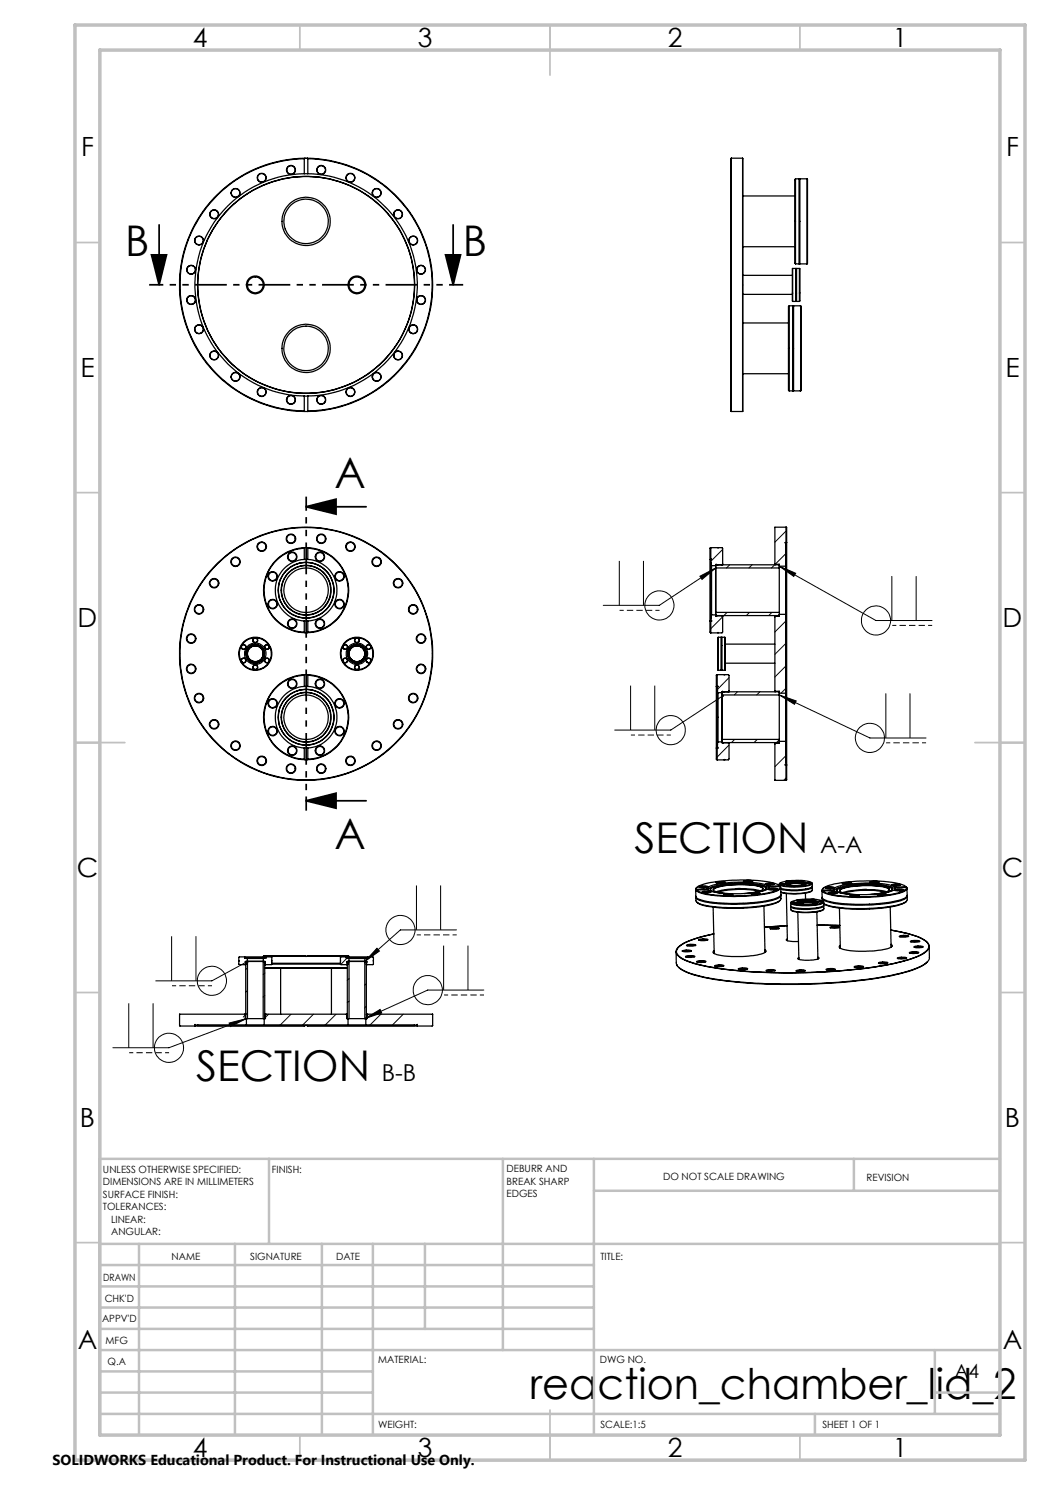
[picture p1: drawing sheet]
<svg xmlns="http://www.w3.org/2000/svg" width="210mm" height="297mm" viewBox="0 0 210 297" stroke-linecap="round" stroke-linejoin="round" font-family="sans-serif">
<g fill="none" stroke="#000" stroke-width=".25">
<path d="M60.9 34.7h.7M60.9 31.7a25.2 25.2 0 0 0-24.9 25.3 25.2 25.2 0 0 0 24.9 25.2M60.9 34.7a22.2 22.2 0 0 0-21.9 22.3 22.2 22.2 0 0 0 21.9 22.2M60.9 31.7v3M61 31.6h.5M61 31.6a25.3 25.3 0 0 0-25.1 25.4 25.3 25.3 0 0 0 25.1 25.3M61 31.6l-.1 .1M61.5 31.6a25.3 25.3 0 0 1 25 25.4 25.3 25.3 0 0 1-25 25.3M61.5 31.6l.1 .1M61.6 31.7a25.2 25.2 0 0 1 24.8 25.3 25.2 25.2 0 0 1-24.8 25.2M61.6 34.7a22.2 22.2 0 0 1 21.9 22.3 22.2 22.2 0 0 1-21.9 22.2M61.6 31.7v3"/>
<path d="M146.3 31.6v50.7M146.3 31.6h2.2M146.3 31.6l-.1 .1v50.5l.1 .1M148.5 31.6v50.7M148.6 39.2h10.4M159.1 35.8v17M159.1 35.8l-.1 .1v16.7l.1 .2M159.1 35.8h.7M159.8 35.8h.2M159.8 35.8v17M160 35.8h1.4M160 35.8v17"/>
<path d="M161.4 35.8v17M161.4 35.8l.1 .1v16.8l-.1 .1M148.6 49.4h10.4M148.6 58.9h9.9M148.6 55.1h9.9M158.5 53.7v6.6M158.5 53.7h.6M159.1 52.8h.7M159.1 53.7h.2M159.1 53.7v6.6M159.3 53.7v6.6M159.3 53.7h.6"/>
<path d="M159.8 52.8h.2M159.9 53.7v6.6M159.9 53.7l.1 .1v6.4l-.1 .1M160 52.8h1.3M161.4 52.8h.1M60.9 79.2h.7M60.9 79.2v3M61.6 79.2v3M148.6 74.8h9.1M148.6 64.6h9.1M157.8 61.2v17M157.8 61.2l-.1 .1v16.7l.1 .2"/>
<path d="M157.8 61.2h.7M157.8 78.2h.7M158.5 61.2h.2M158.5 78.2h.2M158.5 61.2v17M158.5 60.3h.6M158.7 61.2h1.4M158.7 61.2v17M158.7 78.2h1.4M159.1 60.3h.2M159.3 60.3h.6M160.1 78.2h.1"/>
<path d="M160.1 61.2v17M160.1 61.2l.1 .1v16.8l-.1 .1M60.9 82.2l.1 .1M61 82.3h.5M61.6 82.2l-.1 .1M146.3 82.3h2.2M60.9 111.9a6.2 6.2 0 0 0-5.8 6.2 6.2 6.2 0 0 0 5.8 6.1M60.9 109.6a8.4 8.4 0 0 0-8.1 8.4 8.4 8.4 0 0 0 8.1 8.4M60.9 111.9h.7M60.9 109.6v2.3M61 109.5h.5M61 109.5a8.5 8.5 0 0 0-8.3 8.5 8.5 8.5 0 0 0 8.3 8.5"/>
<path d="M61 109.5l-.1 .1M61.5 109.5a8.5 8.5 0 0 1 8.2 8.5 8.5 8.5 0 0 1-8.2 8.5M61.5 109.5l.1 .1M61.6 109.6a8.4 8.4 0 0 1 8 8.4 8.4 8.4 0 0 1-8 8.4M61.6 111.9a6.2 6.2 0 0 1 5.8 6.2 6.2 6.2 0 0 1-5.8 6.1M61.6 109.6v2.3M142 111.9v12.3M142 111.9v-2.3l.1-.1h2.3l.1 .2v3.1M142.1 112.5v11.1M142.1 112.5l.1 .6M142.2 111.9h-.2M142.2 109.5v2.4"/>
<path d="M142.2 111.9h.1l-.2 .6M142.2 113.1h.1M142.2 113.1v9.9M142.3 113.1v9.9M142.3 113.1h.8M143.1 113.1v9.9M143.2 113.1h-.1M143.2 113.6v8.9M143.2 113v.6M143.2 113h12.7M143.2 113.6h12.7M143.3 112.9l-.1 .1"/>
<path d="M143.3 112.9v.1M143.3 112.9l.1 .1M143.4 113h.1M144.4 113h.1M144.5 112.8v.2M144.5 112.8l-.1 .2M155 112.7v.3M155 112.7l.1 .2M155.1 112.9v.1M155.1 112.9h.8v.7M155.9 113.6v8.9M155.9 113.2h1.2"/>
<path d="M157.1 113.2v9.7M157.2 105.4l.1 .1v3M157.2 108.5h.1M157.2 105.4h-2.2v7.3M157.2 105.4v3.1M157.2 108.5h-.2l.2 .5M157.2 109v43.5M157.2 109l-.1 .1v4.1M157.3 108.5v44.5M60.9 137.3a6.2 6.2 0 0 0-5.8 6.2 6.2 6.2 0 0 0 5.8 6.1M60.9 135a8.4 8.4 0 0 0-8.1 8.4 8.4 8.4 0 0 0 8.1 8.4M60.9 137.3h.7"/>
<path d="M60.9 124.2h.7M60.9 124.2v2.2M60.9 135v2.3M60.9 126.4l.1 .1M61 134.9h.5M61 134.9a8.5 8.5 0 0 0-8.3 8.5 8.5 8.5 0 0 0 8.3 8.5M61 126.5h.5M61 134.9l-.1 .1M61.5 134.9a8.5 8.5 0 0 1 8.2 8.5 8.5 8.5 0 0 1-8.2 8.5M61.5 134.9l.1 .1M61.6 135a8.4 8.4 0 0 1 8 8.4 8.4 8.4 0 0 1-8 8.4M61.6 137.3a6.2 6.2 0 0 1 5.8 6.2 6.2 6.2 0 0 1-5.8 6.1"/>
<path d="M61.6 124.2v2.2M61.6 135v2.3M61.6 126.4l-.1 .1M142 124.2h.2M142 124.2v2.2l.2 .2M142.1 123.6l.2 .6h-.1M142.2 124.2v2.4M142.2 123l-.1 .6M142.3 123h-.1M142.3 123h.8M143.1 123h.1M143.2 122.5l.1 .7"/>
<path d="M143.2 123.1h12.7M143.2 122.5h12.7M143.3 137.3v12.3M143.3 137.3v-2.3l.1-.1h2.3l.1 .2v3.1M143.3 123.1v.1M143.4 123.1v.1M143.4 123.2h-.1M143.4 123.2h1M143.4 137.9v11.1M143.4 137.9l.1 .6M143.4 137.3h-.1M143.4 137.3h.2l-.2 .6"/>
<path d="M143.4 134.9v2.4M143.5 138.5h.1M143.5 138.5v9.9M143.6 138.5v9.9M143.6 138.5h.8M143.7 127.5v6.6M143.7 127.5l-.2 .1v6.3l.2 .2M143.7 134.1h.5M143.7 127.5h.5M144.2 134.1h.2M144.2 127.5h.2M144.2 127.5v6.6"/>
<path d="M144.4 138.5v9.9M144.4 127.5v6.6M144.4 134.1h.6M144.4 127.5h.6M144.4 123.2l.1 .1M144.4 123.1v.1M144.4 138.5h.1M144.4 139v8.9M144.4 138.4v.6M144.4 138.4h11.5M144.4 139h11.5M144.5 138.3l-.1 .1"/>
<path d="M144.5 123.3v3.1l-.1 .2h-2.2M144.5 123.1v.2M144.5 138.3v.1M144.5 138.3l.1 .1M144.6 138.4h.1M145 127.5v6.6M145 127.5l.1 .1v6.3l-.1 .2M145.1 128.8h9.9M145.1 132.6h9.9M145.7 138.4h.1M145.8 138.2v.2M145.8 138.2l-.1 .2"/>
<path d="M155 123.1v.3M155 138.1v.3M155 123.4v14.7M155 138.1l.1 .2M155.1 123.1v.2M155.1 138.3v.1M155.1 123.3l-.1 .1M155.1 138.3h.8v.7M155.9 139v8.9M155.9 122.5v.8h-.8M155.9 122.9h1.2M155.9 138.6h1.2"/>
<path d="M157.1 138.6v9.7M157.1 122.9v15.7M60.9 149.6h.7M60.9 149.6v2.2M60.9 151.8l.1 .1M61 151.9h.5M61.6 149.6v2.2M61.6 151.8l-.1 .1M143.3 149.6h.1M143.3 149.6v2.2l.1 .2M143.4 149l.2 .6h-.2M143.4 149.6v2.4"/>
<path d="M143.5 148.4l-.1 .6M143.6 148.4h-.1M143.6 148.4h.8M144.4 148.4h.1M144.4 147.9l.1 .7M144.4 148.5h11.5M144.4 147.9h11.5M144.5 148.5v.1M144.6 148.5v.1M144.6 148.6h-.1M144.6 148.6h1.1M145.7 148.6l.1 .1"/>
<path d="M145.7 148.5v.1M145.8 148.7v3.1l-.1 .2h-2.3M145.8 148.5v.2M155 148.5v.3M155 148.8v7.3h2.2M155.1 148.5v.2M155.1 148.7l-.1 .1M155.9 147.9v.8h-.8M155.9 148.3h1.2M157.1 148.3v4.1l.1 .1M157.2 153h.1M157.2 153v3.1"/>
<path d="M157.2 152.5l-.2 .5h.2M157.3 153v3l-.1 .1M139.2 178v.1M139.2 177.9v.1M139.3 178l-.1 .1M139.4 177.5l-.2 .2v.3M139.7 177.4l.7-.2 1.2 .1-.8 .2zM140.4 178.4l.5-.2 1.3 .2-.8 .2zM141.5 177.8v.1M141.5 177.8l-2.3 .1M141.5 177.4l-1-.1-.7 .2M141.6 177.9l-2.3 .1"/>
<path d="M142.1 178.4l-1-.1-.6 .2M142.9 177.3l-1.4 .6M143.2 176.4l1.4-.1 .5 .2-1.1 .2-.7-.1zM144.7 178.9l.7-.1a1.11 1.11 0 0 1 1.2 .2l-1.5 .1-.4-.1zM145 176.5l-1.1-.1-.6 .2M146.5 179l-1-.1-.7 .1M148.1 177.7h-1M148.7 176.2l.7-.1 1.2 .1-.8 .2h-.9zM150.2 178.7l.7-.2 1.2 .2-.8 .2zM150.5 176.3l-.9-.1-.8 .2M150.8 178.5h.4a2.98 2.98 0 0 0 2-.8 1.42 1.42 0 0 0-1.5-.8 22.7 22.7 0 0 0-9.1 .5l-.5 .4a2.04 2.04 0 0 0 1.7 .8h.7M151.7 178.3a16.2 16.2 0 0 0-8.1 .2"/>
<path d="M152 178.8l-1-.2-.7 .2M152 178.1a19.8 19.8 0 0 0-8.7 .3M152.4 177.1l1.3 .5M152.6 177.8a3.1 3.1 0 0 0-2.6-.8 16.7 16.7 0 0 0-7.1 .7l-.2 .3M152.6 177.7a3.1 3.1 0 0 0-2.4-.8 19.1 19.1 0 0 0-7.2 .7l-.3 .3a1.85 1.85 0 0 0 1.6 .7l2.1 .1M152.6 177.7a3.1 3.1 0 0 1-2.4 .9l-1.3 .1M153 176.8l.7-.2 1.2 .2-.8 .2zM153.2 177.7a1.6 1.6 0 0 0-1.5-.7 21.8 21.8 0 0 0-9.3 .6l-.3 .4M153.6 177.8l.8-.1 1.1 .1-.8 .2zM153.7 177.3a9.6 9.6 0 0 0-4.7-.9 17 17 0 0 0-7.4 1l-.1 .4M153.7 177.3l.1 .1M153.8 177.4a1.56 1.56 0 0 1-1.5 .9 23.9 23.9 0 0 1-10.4-.2l-.3-.2"/>
<path d="M154.8 176.9l-1-.2-.7 .2M155.4 177.9l-1-.1-.6 .1M155.8 176.8v.3M155.9 177.1l.2 .2M155.9 177.2l.2 .3a2.14 2.14 0 0 1-1.8 1 34 34 0 0 1-14.2 .1l-.9-.5M155.9 177.2a10.4 10.4 0 0 0-5-1.1 29.6 29.6 0 0 0-11.2 1.1l-.4 .4-.1 .3M155.9 177.2l-2.2 .1M156 176.8h1l-.3 .1zM156 176.6a10.1 10.1 0 0 1 6.3-.1v.1a4.1 4.1 0 0 1-2.9 .7h-1.7a2.66 2.66 0 0 1-1.8-.5zM156 176.8h.9M156 177.3v.1a2.33 2.33 0 0 1-1.9 1.1 35.3 35.3 0 0 1-13.9 0l-.9-.5M156 177.3l-2.2 .1"/>
<path d="M156.1 177.5l.1 1.4a1.9 1.9 0 0 1-1.6 1 34.7 34.7 0 0 1-14.3 .1l-.8-.3-.3-.3-.1-1.5M156.2 178.5l2 .3 2.9-.2M156.2 179a1.26 1.26 0 0 1-1.3 .9 32.9 32.9 0 0 1-14.9 .2l-.7-.4-.1-.4M156.2 179.1a1.23 1.23 0 0 1-1.3 1.5 34.1 34.1 0 0 1-14.9 .2l-.8-.5v-.9M157 176.7a6.3 6.3 0 0 1 4.2-.1h.1a5.7 5.7 0 0 1-4.3 .1zM157.1 176.3l.9-.1a.56 .56 0 0 1-.8 .2zM157.1 176.4h.9M157.3 178.7l.2 9.4M157.5 176.9h.1M157.5 176.9v.1M157.6 176.7l-.5 .1M157.6 177.2l.8-.1 .1 .1z"/>
<path d="M158.5 177.2h-.9M159.7 176.2l1-.1a.56 .56 0 0 1-.8 .2zM159.8 176.2h.9M160.3 177.1l.9-.1-.5 .2zM160.7 176.6l.5 .2M160.7 176.9a4.6 4.6 0 0 0-3.1 .1M160.8 176.9a.88 .88 0 0 0-1-.3l-1.5 .1-.8 .2M160.9 176.9l.1-.1a1.44 1.44 0 0 0-1.4-.3h-1a1.34 1.34 0 0 0-1.3 .4M160.9 176.8a5.3 5.3 0 0 0-3.6 .1M161.1 178.6v1.2M161.2 177.1h-.9M161.3 176.6h1l-.3 .1z"/>
<path d="M162 179.9h.9a.56 .56 0 0 1-.7 .1zM162.1 180h.8M162.2 176.6h-.8M162.3 176.5l.1 .1a1.19 1.19 0 0 1-1.3 .6l-1.6 .2h-1.7a2.64 2.64 0 0 1-1.9-.5l.1-.3M162.4 176.7l.1 .6a3.3 3.3 0 0 1-2.6 .6l-1.7 .1-2.1-.3M162.4 177.4h.1a2.82 2.82 0 0 1-2.4 .7h-1.7l-2.3-.3M162.4 178.1l-.3 .3-1 .2M162.5 177.4v.6a4.1 4.1 0 0 1-3 .7h-1.7l-1.6-.3M164.4 178.2l.1 .1M164.4 179.6v.6M164.5 178l-.1 .2M164.6 178.2l-.1 .1"/>
<path d="M164.6 177.7l-.2 .5M165 177.5l.7-.1 1.2 .1-.8 .2a.94 .94 0 0 1-1.1-.2zM165.6 178.6l.7-.2 1.2 .1-.8 .2zM166.7 178l.1 .1M166.7 178h-2.2M166.8 177.6l-1.1-.1-.6 .2M167.4 178.6l-1-.1-.7 .2M167.9 178.1a1.85 1.85 0 0 0 1.6 .6l2.2 .2M167.9 178.1a2.28 2.28 0 0 1 2-.8 18.7 18.7 0 0 1 7.6 .2l.4 .4a1.77 1.77 0 0 1-1.5 .7l-2.3 .3M167.9 178.1h.1M168.1 177.4l-1.1 .5-.2 .2M168.5 176.7l.7-.2 1.1 .1-.8 .2z"/>
<path d="M170 179.1l.9-.2 .9 .2-.8 .2a.75 .75 0 0 1-1-.2zM170.2 176.7l-1-.1-.6 .2M171.7 179.2l-1-.1-.6 .1M173.3 177.9h-.9M174 176.4l.7-.2a1.19 1.19 0 0 1 1.1 .3l-.6 .1a1.43 1.43 0 0 1-1.2-.2zM175.5 178.9l.7-.2 1.1 .2-.8 .2-.8-.1zM175.7 176.5l-.8-.1-.8 .1M176.1 178.7a4.1 4.1 0 0 0 2.4-.8v-.1a4.1 4.1 0 0 0-2.9-.9 21.7 21.7 0 0 0-7.8 .7 .43 .43 0 0 0-.5 .4 .43 .43 0 0 0 .4 .4l2.1 .5M177 178.5a16.3 16.3 0 0 0-8.1 .1M177.2 179l-.8-.2-.8 .2M177.3 178.4a19.1 19.1 0 0 0-8.8 .1M177.6 177.3l1.4 .5"/>
<path d="M177.8 177.9a1.99 1.99 0 0 0-1.7-.6 18.1 18.1 0 0 0-7.9 .6l-.2 .2M178.3 177l.7-.2 1.2 .1-.9 .3-.8-.1zM178.4 177.9a1.6 1.6 0 0 0-1.5-.7 22.4 22.4 0 0 0-9 .5l-.5 .4M178.9 178l.7-.2 1.2 .2-.8 .2zM179 177.4a9.1 9.1 0 0 0-4.7-.8 16.4 16.4 0 0 0-7.4 1l-.2 .4M179 177.4v.3l.1-.1M179.1 177.6l2.2-.1v.1a2.33 2.33 0 0 1-1.9 1 35.3 35.3 0 0 1-13.9 .1l-.9-.5M179.1 177.6a1.56 1.56 0 0 1-1.6 .8 25.1 25.1 0 0 1-10.1 0l-.6-.3-2.2 .1M180.1 177.1l-.9-.2-.8 .2M180.7 178.1l-1.1-.2-.6 .2M181.2 177.3l.1 .2M181.2 177.3l.2 .4a2.14 2.14 0 0 1-1.8 1 34 34 0 0 1-14.3 0l-.8-.4"/>
<path d="M181.2 177.3a10.4 10.4 0 0 0-5.1-1.1 30.4 30.4 0 0 0-10.8 1.1l-.5 .2-.3 .5M181.2 177.3l-2.2 .1M181.4 177.7v1.4a1.9 1.9 0 0 1-1.6 1 35.6 35.6 0 0 1-14.2 .1l-1.1-.6-.1-1.6M181.4 179.2a1.32 1.32 0 0 1-1.2 .9 35.3 35.3 0 0 1-14.6 .3l-.9-.3-.3-.6M181.4 179.2l.1 .7a2 2 0 0 1-1.7 1 34.4 34.4 0 0 1-14.5 .1l-.6-.3M48.9 191.4l-1.1 .1v1.3l1.2 .1M48.9 191.4h4.3M48.9 191.4v.2l.3-.1M49 192.9h.1M49.1 192.4h.1M49.1 192.4v.1M49.1 192.8l-.1 .1"/>
<path d="M49.1 192.3v.1M49.1 192.5h.1M49.1 192.8h.1M49.1 192.3v11.4M49.1 192.3h.4M49.2 191.5h3.7M49.2 191.5l.2 .1M49.4 191.6l.1 .1M49.4 191.6h3.3M49.5 191.7h3.2M49.5 192.3h3.2M49.5 192.3h-.1"/>
<path d="M49.5 191.7v.6M49.5 192.3h3.6v.1M49.5 192.3v11.4M52.7 191.7l-.1 12M52.7 191.6v.1M52.7 191.2h8.3M52.7 191.2l.1-.1h8.1l.1 .1M52.7 191.2v.2M52.9 191.5l-.2 .1M53 192.9h.1M53 193.5h16.5M53 193.7h16.5"/>
<path d="M53 192.4h.1M53 192.5h.1M53 192.3v11.4M53 192.8h.1M53 192.8l.1 .1M53 192.5v.3M53.1 192.4l-.1 .1M53.2 191.4l1.2 .1v1.3M53.2 191.4v.2l-.3-.1M54.4 192.6h13.7M54.4 192.8h13.7M54.4 192.8l-1.3 .1"/>
<path d="M56.1 193.7v9.1M61 191.2h.5M61 191.2h.1M61.4 191.2h.1M61.5 191.2h8.2M61.5 191.2l.1-.1h8l.1 .1M66.3 193.7v9.1M68.1 192.8l1.3 .1M69.3 191.4l-1.2 .1v1.3M69.3 191.4h4.2M69.3 191.4v.2l.2-.1M69.4 192.9h.1"/>
<path d="M69.4 192.4h.1M69.4 192.4l.1 .1M69.5 192.8l-.1 .1M69.5 192.3l-.1 .1M69.5 192.5h.1M69.5 192.3h3.5M69.5 192.8h.1M69.5 192.3v11.4M69.5 191.5h3.7M69.5 191.5l.2 .1M69.7 191.6l.1 .1M69.7 191.6h3.3"/>
<path d="M69.7 191.2v.2M69.8 191.7h3.2M69.8 191.7v12M73 192.3h.4v.1M73 192.3v11.4M73 192.3h-3.3M73 192.3h.1M73 191.7v.6M73 191.6v.1M73.2 191.5l-.2 .1M73.3 192.9h.1M73.3 192.4h.1"/>
<path d="M73.3 192.5h.1M73.3 192.3v11.4M73.3 192.8h.1M73.3 192.8l.1 .1M73.3 192.5v.3M73.4 192.4l-.1 .1M73.5 191.4l1.2 .1v1.3l-1.3 .1M73.5 191.4v.2l-.3-.1M135.2 190.4l.1 2.2 .1 .4M135.4 193v.1M135.6 189.4a14.9 14.9 0 0 1 6.6-2.5l.6-.1-.9 .2a13 13 0 0 0-6.3 2.5 1.22 1.22 0 0 0 .6 2.1 26.1 26.1 0 0 0 9.5 2.3 118.3 118.3 0 0 0 33.1-1.2 17.2 17.2 0 0 0 6.3-2.3 1.2 1.2 0 0 0 .7-1.2 1.2 1.2 0 0 0-.8-1.1 18.9 18.9 0 0 0-6.8-2.1l.9 .2a13.3 13.3 0 0 1 6.4 2.3 1.21 1.21 0 0 1-.5 2 25.1 25.1 0 0 1-9.3 2.8 115.2 115.2 0 0 1-34.1 .1 16.1 16.1 0 0 1-5.6-2 1.21 1.21 0 0 1-.4-2zM136.4 190.2l.8-.2a.94 .94 0 0 1 1.1 .2l-1.4 .2z"/>
<path d="M137.1 191.3l1.3-.2 .6 .2-.7 .2a1.05 1.05 0 0 1-1.2-.2zM137.3 189.1l.6-.2 1.3 .1-.7 .2h-.7zM138.2 190.2l-1.2-.1-.5 .2M138.9 191.4l-1-.2-.7 .2M139.1 189.1l-1-.1-.7 .2M139.3 192.3l.6-.1 1.3 .1-.7 .2a1.11 1.11 0 0 1-1.2-.2zM139.7 188l.8-.2h.9l.2 .2-.7 .1h-.7zM141.1 192.4l-1.2-.1-.5 .1M141.5 188l-1-.1-.7 .2M142.6 181.4l.2 9.3M142.8 190.3v.4M142.9 193.2l.9-.2a.78 .78 0 0 1 .9 .2l-.4 .1z"/>
<path d="M144.7 193.2l-1.2-.1-.5 .1M147.6 193.8l.6-.2 1.3 .1-.9 .3zM149.4 193.8l-1.1-.1-.6 .1M152.8 181.2l.2 9.3M152.9 185.4l4.5-.3zM153 189.9l.2 .3a2.16 2.16 0 0 1-1.7 .8 20.7 20.7 0 0 1-8.6-.3l-.3-.3 .2-.3M153 190.1l.1 .4M153.2 194.1l.8-.2a.94 .94 0 0 1 1 .2l-1.3 .2zM154 185.7l1-.2 .9 .1-.5 .2h-1.3zM155 194.2l-.7-.2-1 .2M155.8 185.7l-1.2-.1-.5 .2M156 180.1a7.1 7.1 0 0 1-4.1 1.3 32 32 0 0 1-11.8-.5l-.8-.5"/>
<path d="M157.5 187.8l-.3 .2a3.9 3.9 0 0 0 2.5 .3M157.5 187.9l-.2 .2M158.3 180.5h.9zM158.3 180.3a10.2 10.2 0 0 1 6.3 0 5 5 0 0 1-3.3 .7h-.9a3.5 3.5 0 0 1-2.2-.5zM158.3 180.6h.9M159.2 194.1l.8-.1 1.1 .1-.5 .2h-.9zM159.3 180.1l1-.1-.5 .2zM159.4 180.4a6.9 6.9 0 0 1 4.1-.1l.1 .1a5.7 5.7 0 0 1-4.3 .1zM159.4 180.1h.9M159.6 182.5l.2 9.4M159.6 180.7a5.7 5.7 0 0 1 3.7-.2 5 5 0 0 0-3.7 .1l.1 .1M159.8 191.7l-.1 .1"/>
<path d="M159.8 180.7h.1M159.8 180.4l-.4 .2M159.9 180.9l.8-.1 .1 .1zM160.8 180.9l-.9 .1M161 194.2l-1.2-.1-.5 .1M162.6 180.8h.9l-.3 .1zM163 180.3l.5 .2M163.1 180.7a4.7 4.7 0 0 0-3.3 0M163.1 180.7a.88 .88 0 0 0-1-.3h-1.5l-.8 .3M163.4 182.3l.2 9.5M163.4 185l4.6 .1zM163.5 180.8l-.9 .1"/>
<path d="M163.6 191.4l.2 .2a4.7 4.7 0 0 1-3.2 .4l-.9-.2-.1-.1 .2-.2M163.6 191.6l.1 .1M163.6 180.3h1zM164.5 180.3l-.8 .1M164.6 180.2l.1 .2a1.19 1.19 0 0 1-1.3 .6 9.6 9.6 0 0 1-5.2-.3l.1-.3M164.7 181.9a5.3 5.3 0 0 1-3.4 .6h-1.2a2.6 2.6 0 0 1-1.9-.5M164.7 180.4v.6a3.3 3.3 0 0 1-2.5 .7h-2.1a2.55 2.55 0 0 1-1.9-.6v-.5M164.7 181.1a2.8 2.8 0 0 1-2.2 .7l-2.2 .1a2.78 2.78 0 0 1-2.1-.6v.6a2.86 2.86 0 0 0 2.3 .5l2.6-.1a2.42 2.42 0 0 0 1.7-.6l-.1-.5M165.2 193.9l.8-.2a.94 .94 0 0 1 1 .2l-1.3 .2zM166 185.5l1-.2 .9 .1-.2 .2-.8 .1-.8-.1zM167 194l-.7-.2-1 .2M167.7 185.5l-1.1-.1-.5 .2"/>
<path d="M167.9 181.6l.2 8M168.1 189.3l-.1 .3M170.8 193.4l.9-.2h.8l.2 .2-.7 .1zM172.6 193.4l-.9-.1-.8 .2M175.8 192.5l1.2-.1 .6 .2-1.4 .2-.5-.2zM177.5 192.6l-1-.1-.7 .2M178 181.4l.2 8M178.2 188.8l.2 .3a1.89 1.89 0 0 1-1.7 .8 20.1 20.1 0 0 1-8.6-.2l-.2-.2v-.2l.2-.2M178.2 189l.1 .4M179.5 191.6l.8-.2a.75 .75 0 0 1 1 .3l-.7 .1a1.11 1.11 0 0 1-1.1-.2zM179.8 187.3l.9-.2h.8l.3 .2-.8 .1zM181.2 191.7l-1.1-.1-.5 .1"/>
<path d="M181.3 180.2a7.1 7.1 0 0 1-4.1 1.3 32 32 0 0 1-11.9-.4l-.6-.3M181.6 187.3l-.9-.1-.7 .2M181.9 190.5l.6-.1 1.3 .1-1 .2h-.7zM182.1 188.2l1.5-.1 .4 .2-.8 .1a.98 .98 0 0 1-1.1-.2zM182.8 189.4l.8-.2a.94 .94 0 0 1 1 .2l-1.4 .1zM183.7 190.6l-1-.1-.7 .1M183.9 188.3l-1-.1-.7 .2M184.5 189.4l-1.1-.1-.5 .2M185.5 192.4a10.9 10.9 0 0 1-5.3 2.3 111.6 111.6 0 0 1-30 2l-6.1-.7a19.5 19.5 0 0 1-8.1-2.3l-.3-.2M185.8 189.3l.1 2.2a2.81 2.81 0 0 1-2.2 2 49 49 0 0 1-13.8 2.7 111 111 0 0 1-28.7-.7 12 12 0 0 1-5.6-2.1l-.2-.4M39.5 205.1h43.4M39.5 205.1l-.5-.2v.3"/>
<path d="M48.9 202.8h.2M48.9 202.8h-13l.1 2.4h3M48.9 202.8l.1 .1M49 202.9h.1M49 202.9v.8h.5M49.3 205h3.5M49.3 205h-9.8v.1M49.3 203.7v1.3M49.5 203.7h3.1M52.8 205h16.8M52.8 203.7v1.3M53 202.9h.1"/>
<path d="M53 202.8h.2M53.1 202.9v.8h-.5M53.2 202.8h16.1M53.2 202.8l-.1 .1M61.1 205.1l-.2 .1h-21.9M61.3 205.1l.3 .1h21.9M69.3 202.8h.2M69.3 202.8l.1 .1M69.4 202.9h.1M69.4 202.9v.8h.4M69.6 205h3.6M69.6 203.7v1.3"/>
<path d="M69.8 203.7h3.2M73.2 203.7v1.3M73.2 205h9.7v.1M73.3 202.9h.1M73.3 202.8h.2M73.4 202.9v.8h-.4M73.5 202.8h13v2.3l-.1 .1h-2.9M73.5 202.8l-.1 .1M82.9 205.1l.6-.2v.3"/>
<circle cx="47.1" cy="38.6" r=".85"/>
<circle cx="47.1" cy="38.6" r=".9"/>
<circle cx="52.3" cy="35.6" r=".84"/>
<circle cx="52.4" cy="35.5" r=".89"/>
<circle cx="58.2" cy="34" r=".89"/>
<circle cx="58.2" cy="34" r=".84"/>
<circle cx="64.2" cy="34" r=".84"/>
<circle cx="64.2" cy="34" r=".89"/>
<circle cx="70.1" cy="35.6" r=".84"/>
<circle cx="70.1" cy="35.5" r=".89"/>
<circle cx="75.3" cy="38.6" r=".9"/>
<circle cx="75.3" cy="38.6" r=".84"/>
<circle cx="38.2" cy="53.9" r=".89"/>
<circle cx="38.2" cy="60" r=".9"/>
<circle cx="38.2" cy="54" r=".84"/>
<circle cx="39.8" cy="48.1" r=".84"/>
<circle cx="39.8" cy="48.1" r=".9"/>
<circle cx="42.8" cy="42.9" r=".84"/>
<circle cx="42.8" cy="42.9" r=".89"/>
<circle cx="51.1" cy="57" r="1.57"/>
<circle cx="51.1" cy="57" r="1.77"/>
<circle cx="61.2" cy="44.3" r="4.4"/>
<circle cx="61.2" cy="57" r="21.7"/>
<circle cx="61.2" cy="44.3" r="4.8"/>
<circle cx="71.4" cy="57" r="1.77"/>
<circle cx="71.4" cy="57" r="1.58"/>
<circle cx="79.6" cy="42.9" r=".9"/>
<circle cx="79.6" cy="42.9" r=".84"/>
<circle cx="82.6" cy="48.1" r=".9"/>
<circle cx="82.7" cy="48.1" r=".84"/>
<circle cx="84.2" cy="54" r=".84"/>
<circle cx="84.2" cy="53.9" r=".88"/>
<circle cx="84.2" cy="60" r=".89"/>
<circle cx="38.2" cy="60" r=".84"/>
<circle cx="39.8" cy="65.8" r=".84"/>
<circle cx="39.8" cy="65.9" r=".9"/>
<circle cx="42.8" cy="71.1" r=".84"/>
<circle cx="42.8" cy="71.1" r=".88"/>
<circle cx="47.1" cy="75.4" r=".85"/>
<circle cx="47.1" cy="75.4" r=".89"/>
<circle cx="52.3" cy="78.4" r=".84"/>
<circle cx="52.4" cy="78.4" r=".88"/>
<circle cx="58.2" cy="80" r=".9"/>
<circle cx="58.2" cy="80" r=".84"/>
<circle cx="61.2" cy="69.7" r="4.4"/>
<circle cx="61.2" cy="69.7" r="4.8"/>
<circle cx="64.2" cy="80" r=".84"/>
<circle cx="64.3" cy="80" r=".9"/>
<circle cx="70.1" cy="78.4" r=".84"/>
<circle cx="70.1" cy="78.4" r=".88"/>
<circle cx="75.3" cy="75.4" r=".89"/>
<circle cx="75.3" cy="75.4" r=".84"/>
<circle cx="79.6" cy="71.1" r=".89"/>
<circle cx="79.6" cy="71.1" r=".84"/>
<circle cx="82.6" cy="65.9" r=".9"/>
<circle cx="82.7" cy="65.8" r=".84"/>
<circle cx="84.2" cy="60" r=".84"/>
<circle cx="42.8" cy="116.6" r=".84"/>
<circle cx="42.8" cy="116.6" r=".94"/>
<circle cx="47.1" cy="112.3" r=".84"/>
<circle cx="47.1" cy="112.4" r=".94"/>
<circle cx="52.4" cy="109.3" r=".95"/>
<circle cx="52.4" cy="109.3" r=".84"/>
<circle cx="54.5" cy="115.3" r=".94"/>
<circle cx="54.5" cy="115.3" r=".84"/>
<circle cx="58.2" cy="107.8" r=".84"/>
<circle cx="58.2" cy="107.8" r=".94"/>
<circle cx="58.4" cy="111.4" r=".94"/>
<circle cx="58.4" cy="111.3" r=".84"/>
<circle cx="61.2" cy="118" r="5"/>
<circle cx="61.2" cy="118.1" r="5.6"/>
<circle cx="61.2" cy="118" r="4.4"/>
<circle cx="61.2" cy="118.1" r="4.9"/>
<circle cx="64" cy="111.4" r=".94"/>
<circle cx="64" cy="111.3" r=".84"/>
<circle cx="64.2" cy="107.8" r=".84"/>
<circle cx="64.3" cy="107.8" r=".94"/>
<circle cx="67.9" cy="115.3" r=".94"/>
<circle cx="67.9" cy="115.3" r=".84"/>
<circle cx="70.1" cy="109.3" r=".95"/>
<circle cx="70.1" cy="109.3" r=".84"/>
<circle cx="75.3" cy="112.3" r=".84"/>
<circle cx="75.3" cy="112.4" r=".94"/>
<circle cx="79.6" cy="116.6" r=".95"/>
<circle cx="79.6" cy="116.6" r=".84"/>
<circle cx="38.2" cy="127.7" r=".96"/>
<circle cx="38.2" cy="133.8" r=".95"/>
<circle cx="38.2" cy="127.7" r=".84"/>
<circle cx="38.2" cy="133.8" r=".84"/>
<circle cx="39.8" cy="139.6" r=".84"/>
<circle cx="39.8" cy="121.9" r=".84"/>
<circle cx="39.8" cy="139.6" r=".94"/>
<circle cx="39.8" cy="121.9" r=".94"/>
<circle cx="48.7" cy="129.4" r=".49"/>
<circle cx="48.7" cy="129.4" r=".44"/>
<circle cx="48.7" cy="132.1" r=".45"/>
<circle cx="48.7" cy="132.1" r=".48"/>
<circle cx="51" cy="130.8" r="3.3"/>
<circle cx="51" cy="130.8" r="1.82"/>
<circle cx="51.1" cy="130.7" r="1.86"/>
<circle cx="51.1" cy="133.5" r=".5"/>
<circle cx="51.1" cy="128.1" r=".5"/>
<circle cx="51.1" cy="130.7" r="2.14"/>
<circle cx="51.1" cy="130.8" r="3.2"/>
<circle cx="51.1" cy="130.8" r="1.59"/>
<circle cx="51.1" cy="128.1" r=".43"/>
<circle cx="51.1" cy="130.8" r="1.65"/>
<circle cx="51.1" cy="133.4" r=".44"/>
<circle cx="51.1" cy="130.8" r="1.61"/>
<circle cx="53.4" cy="132.1" r=".44"/>
<circle cx="53.4" cy="129.4" r=".43"/>
<circle cx="53.4" cy="129.4" r=".49"/>
<circle cx="53.4" cy="132.1" r=".48"/>
<circle cx="54.5" cy="120.8" r=".94"/>
<circle cx="54.5" cy="120.8" r=".85"/>
<circle cx="58.4" cy="124.7" r=".94"/>
<circle cx="58.4" cy="136.8" r=".94"/>
<circle cx="58.4" cy="136.7" r=".84"/>
<circle cx="58.4" cy="124.8" r=".84"/>
<circle cx="61.2" cy="130.8" r="25.3"/>
<circle cx="61.2" cy="130.8" r="25.2"/>
<circle cx="64" cy="136.8" r=".94"/>
<circle cx="64" cy="124.7" r=".94"/>
<circle cx="64" cy="136.7" r=".84"/>
<circle cx="64" cy="124.8" r=".84"/>
<circle cx="67.9" cy="120.8" r=".94"/>
<circle cx="67.9" cy="120.8" r=".85"/>
<circle cx="69" cy="129.4" r=".49"/>
<circle cx="69" cy="129.4" r=".44"/>
<circle cx="69" cy="132.1" r=".45"/>
<circle cx="69" cy="132.1" r=".48"/>
<circle cx="71.4" cy="130.8" r="3.3"/>
<circle cx="71.4" cy="130.8" r="1.82"/>
<circle cx="71.4" cy="130.8" r="1.58"/>
<circle cx="71.4" cy="130.7" r="1.86"/>
<circle cx="71.4" cy="133.5" r=".5"/>
<circle cx="71.4" cy="128.1" r=".5"/>
<circle cx="71.4" cy="130.7" r="2.14"/>
<circle cx="71.4" cy="130.8" r="3.2"/>
<circle cx="71.4" cy="128.1" r=".43"/>
<circle cx="71.4" cy="130.8" r="1.65"/>
<circle cx="71.4" cy="133.4" r=".44"/>
<circle cx="71.4" cy="130.8" r="1.61"/>
<circle cx="73.7" cy="132.1" r=".44"/>
<circle cx="73.7" cy="129.4" r=".43"/>
<circle cx="73.7" cy="129.4" r=".49"/>
<circle cx="73.7" cy="132.1" r=".48"/>
<circle cx="82.6" cy="139.6" r=".84"/>
<circle cx="82.6" cy="121.9" r=".84"/>
<circle cx="82.6" cy="121.9" r=".94"/>
<circle cx="82.6" cy="139.6" r=".94"/>
<circle cx="84.2" cy="127.7" r=".95"/>
<circle cx="84.2" cy="127.7" r=".84"/>
<circle cx="84.2" cy="133.8" r=".84"/>
<circle cx="84.2" cy="133.8" r=".94"/>
<circle cx="42.8" cy="144.9" r=".95"/>
<circle cx="42.8" cy="144.9" r=".84"/>
<circle cx="47.1" cy="149.1" r=".84"/>
<circle cx="47.1" cy="149.2" r=".94"/>
<circle cx="52.3" cy="152.2" r=".96"/>
<circle cx="52.4" cy="152.2" r=".84"/>
<circle cx="54.5" cy="140.7" r=".94"/>
<circle cx="54.5" cy="146.2" r=".94"/>
<circle cx="54.5" cy="140.7" r=".84"/>
<circle cx="54.5" cy="146.2" r=".85"/>
<circle cx="58.2" cy="153.7" r=".84"/>
<circle cx="58.2" cy="153.7" r=".94"/>
<circle cx="58.4" cy="150.1" r=".94"/>
<circle cx="58.4" cy="150.2" r=".84"/>
<circle cx="61.2" cy="143.4" r="5"/>
<circle cx="61.2" cy="143.5" r="5.6"/>
<circle cx="61.2" cy="143.4" r="4.4"/>
<circle cx="61.2" cy="143.5" r="4.9"/>
<circle cx="64" cy="150.1" r=".94"/>
<circle cx="64" cy="150.2" r=".84"/>
<circle cx="64.2" cy="153.7" r=".84"/>
<circle cx="64.3" cy="153.7" r=".94"/>
<circle cx="67.9" cy="140.7" r=".94"/>
<circle cx="67.9" cy="146.2" r=".94"/>
<circle cx="67.9" cy="140.7" r=".84"/>
<circle cx="67.9" cy="146.2" r=".85"/>
<circle cx="70.1" cy="152.2" r=".96"/>
<circle cx="70.1" cy="152.2" r=".84"/>
<circle cx="75.3" cy="149.1" r=".84"/>
<circle cx="75.3" cy="149.2" r=".94"/>
<circle cx="79.6" cy="144.9" r=".96"/>
<circle cx="79.6" cy="144.9" r=".84"/>
</g>
<g fill="none" stroke="#000" stroke-width=".2">
<path d="M123.9 112.2v8.9M128.7 112.2v8.9M140 115.2l3.2-1.6-2.8 2.3zM143.2 113.6l-11.3 7.5h-11.3M144.5 109.9l-2.3 2.3M145.9 113l-.6 .6M150.4 113l-.6 .6M154.9 113l-.6 .6M155.9 113.2l3.2 1.4-.4 .7zM155.9 113.2l19.3 10.9h11.2M157.1 110.8l-2.1 2.1M157.2 106.2l-2.2 2.2"/>
<path d="M178.4 115.2v8.9M183.2 115.2v8.9M126.1 137.1v8.9M131 137.1v8.9M144.5 123.4l-2.3 2.3M144.6 139.2l-10.4 6.8h-11.3M145.4 122.5l-.6 .6M145.8 135.5l-2.3 2.4M147.5 138.4l-.6 .6M149.9 122.5l-.6 .6M152 138.4l-.7 .6M154.4 122.5l-.7 .6"/>
<path d="M155.8 139h.1M155.9 139l3.3 1.2-.3 .7zM155.9 139l18.1 8.6h11.2M157.1 124.2l-2.1 2.2M157.1 128.7l-2.1 2.2M157.1 133.2l-2.1 2.2M157.1 137.7l-.9 .9M177.2 138.7v8.9M182 138.7v8.9M145.8 149l-2.4 2.4M146.9 147.9l-.6 .6M151.4 147.9l-.6 .6"/>
<path d="M155.2 148.7l-.2 .1M155.9 148l-.6 .5M157.1 151.2l-2.1 2.1M157.2 155.6l-.5 .5M83.3 177.1v8.9M88.1 177.1v8.9M34.3 187.3v8.9M39.2 187.3v8.9M49.5 193.6l-.4 .3M49.5 198.1l-.4 .3M49.5 192.3l-7.1 3.9h-11.2M53 199.1l-.4 .3"/>
<path d="M53 194.6l-.4 .3M69.5 191.5l-1.3 1.4M69.8 195.7l-.3 .4M73.1 192.4l-.1 .2M73.3 196.7l-.3 .4M75.4 189.6l.5 .6-2.9 2.1zM88.7 189.1v8.9M91.3 186h-11.2l-7.1 6.3M93.6 189.1v8.9M96.8 198h-11.3l-12.5 5.7M25.8 200.7v8.8M30.6 200.7v8.8"/>
<path d="M45.8 204.6l3.5-.9-3.2 1.6zM49 203l-.4 .4M49.3 203.7l-15.5 5.8h-11.2M49.5 202.6l-.4 .3M53 203.6l-.2 .1M53.7 202.8l-.6 .6M58.2 202.8l-2.1 2.2M62.7 202.8l-2.2 2.2M67.2 202.8l-2.1 2.2M69.6 204.9l-.1 .1M69.8 200.2l-.3 .4M73 203.7l3-1.8 .3 .7z"/>
<path d="M73.3 201.2l-.3 .4M76.2 202.8l-2.2 2.2M80.6 202.8l-2.1 2.2"/>
<circle cx="131.9" cy="121.1" r="2.91"/>
<circle cx="175.2" cy="124.1" r="2.91"/>
<circle cx="134.1" cy="146" r="2.91"/>
<circle cx="174" cy="147.6" r="2.91"/>
<circle cx="42.4" cy="196.2" r="2.91"/>
<circle cx="80.1" cy="186" r="2.91"/>
<circle cx="85.6" cy="198" r="2.91"/>
<circle cx="33.8" cy="209.6" r="2.91"/>
</g>
<path d="M30.3 51h3l-1.5 6zM31.8 45v12M89.1 51h3l-1.5 6zM90.6 45v12M61.2 101.3l6-1.5v3zM61.2 101.3h12M61.2 160.2l6-1.6v3zM61.2 160.2h12" fill="none" stroke="#000" stroke-width=".35"/>
<path d="M131.9 122.1h-8M186.4 125.1h-7.9M134.2 147h-8M185.2 148.6h-8M42.4 197.2h-8M91.3 187h-7.9M96.8 199h-8M33.8 210.5h-8" fill="none" stroke="#000" stroke-width=".2" stroke-dasharray="1.3 .6" stroke-dashoffset=".5" stroke-linecap="butt"/>
<path d="M92.6 57h-62.8M61.2 99.3v62.8" fill="none" stroke="#000" stroke-width=".35" stroke-dasharray="6.3 1.3 1.3 1.3 1.3 1.3" stroke-dashoffset="3.5" stroke-linecap="butt"/>
<g fill="none" stroke="#c0c0c0" stroke-width=".35">
<path d="M60 5v5M110 5v10M160 5v5M15 48.5h5M200 48.5h5M15 98.5h5M200 98.5h5M15 148.5h10M195 148.5h10M15 198.5h5M200 198.5h5M15 248.5h5"/>
<path d="M200 248.5h5M60 287v5M110 282v10M160 287v5"/>
</g>
<g fill="none" stroke="#c0c0c0" stroke-width=".5">
<path d="M53.8 231.8v17M100.6 231.8v38.2M118.8 231.8v55.2M118.8 238.2h81.2M170.8 231.8v6.4M200 231.8h-180v55.2M20 248.8h180M20 257.3h98.8M20 253h98.8M27.8 248.8v38.2M47 248.8v38.2M64.4 248.8v38.2"/>
<path d="M74.6 248.8v38.2M85 248.8v17M20 265.8h98.8M20 261.5h98.8M20 278.5h54.6M20 274.3h54.6M20 270h180M187 278.5h13M187 270v12.8M20 282.8h180M163 282.8v4.2"/>
</g>
<path d="M15 5h190v287h-190zM20 10h180v277h-180z" fill="none" stroke="#c0c0c0" stroke-width=".7"/>
<g fill="#000">
<path d="M89.1 51h3l-1.5 6zM30.3 51h3l-1.5 6z"/>
<path d="M61.2 101.3l6-1.5v3zM61.2 160.2l6-1.6v3z"/>
<path d="M140 115.2l3.2-1.6-2.8 2.3zM155.9 113.2l3.2 1.4-.4 .7zM144.4 139a.26 .26 0 0 0-.1 .3 .26 .26 0 0 0 .4 .1 .26 .26 0 0 0 .1-.4l-.2 .2 .1-.2zM155.9 139l3.3 1.2-.3 .7zM49.4 192.1a.25 .25 0 0 0-.1 .3 .25 .25 0 0 0 .3 .1 .25 .25 0 0 0 .1-.3l-.2 .1 .2-.2zM45.8 204.6l3.5-.9-3.2 1.6zM73 203.7l3-1.8 .3 .7zM75.4 189.6l.5 .6-2.9 2.1z"/>
</g>
<g font-size="8.5">
<text x="25.1" y="51.2">B</text>
<text x="92.6" y="51.2">B</text>
<text x="66.9" y="97.5">A</text>
<text x="66.9" y="169.7">A</text>
<text x="126.9" y="170.7">SECTION</text>
<text x="39.2" y="216.3">SECTION</text>
<text x="106" y="279.7">reaction_chamber_lid_2</text>
</g>
<g font-size="5.3">
<text x="38.5" y="9.5">4</text>
<text x="83.5" y="9.5">3</text>
<text x="133.5" y="9.5">2</text>
<text x="178.5" y="9.5">1</text>
<text x="16.2" y="31.3">F</text>
<text x="201.2" y="31.3">F</text>
<text x="16.1" y="75.5">E</text>
<text x="201.1" y="75.5">E</text>
<text x="15.5" y="125.5">D</text>
<text x="200.5" y="125.5">D</text>
<text x="15.4" y="175.5">C</text>
<text x="200.4" y="175.5">C</text>
<text x="16" y="225.5">B</text>
<text x="201" y="225.5">B</text>
<text x="15.5" y="269.8">A</text>
<text x="200.5" y="269.8">A</text>
<text x="38.5" y="291.5">4</text>
<text x="83.5" y="291.5">3</text>
<text x="133.5" y="291.5">2</text>
<text x="178.5" y="291.5">1</text>
</g>
<g font-size="4.7">
<text x="164" y="170.7">A-A</text>
<text x="76.3" y="216.3">B-B</text>
</g>
<text font-size="3.9" x="190.9" y="275.5">A4</text>
<text font-size="2.9" x="10.5" y="292.9">SOLIDWORKS Educational Product. For Instructional Use Only.</text>
<g font-size="2">
<text x="20.6" y="234.6">UNLESS OTHERWISE SPECIFIED:</text>
<text x="20.6" y="237.1">DIMENSIONS ARE IN MILLIMETERS</text>
<text x="20.6" y="239.6">SURFACE FINISH:</text>
<text x="54.4" y="234.6">FINISH:</text>
<text x="101.3" y="234.5">DEBURR AND</text>
<text x="101.3" y="237">BREAK SHARP</text>
<text x="101.3" y="239.5">EDGES</text>
<text x="132.6" y="236">DO NOT SCALE DRAWING</text>
<text x="173.3" y="236.2">REVISION</text>
<text x="20.6" y="242.1">TOLERANCES:</text>
<text x="22.2" y="244.6">LINEAR:</text>
<text x="22.2" y="247.1">ANGULAR:</text>
<text x="34.3" y="252">NAME</text>
<text x="50" y="251.9">SIGNATURE</text>
<text x="67.2" y="251.9">DATE</text>
<text x="120.1" y="251.9">TITLE:</text>
<text x="20.6" y="256.1">DRAWN</text>
<text x="20.9" y="260.3">CHK'D</text>
<text x="20.4" y="264.4">APPV'D</text>
<text x="21.1" y="268.8">MFG</text>
<text x="21.5" y="273">Q.A</text>
<text x="75.6" y="272.5">MATERIAL:</text>
<text x="120" y="272.5">DWG NO.</text>
<text x="75.6" y="285.5">WEIGHT:</text>
<text x="120.1" y="285.6">SCALE:1:5</text>
<text x="164.5" y="285.6">SHEET 1 OF 1</text>
</g>
</svg>
